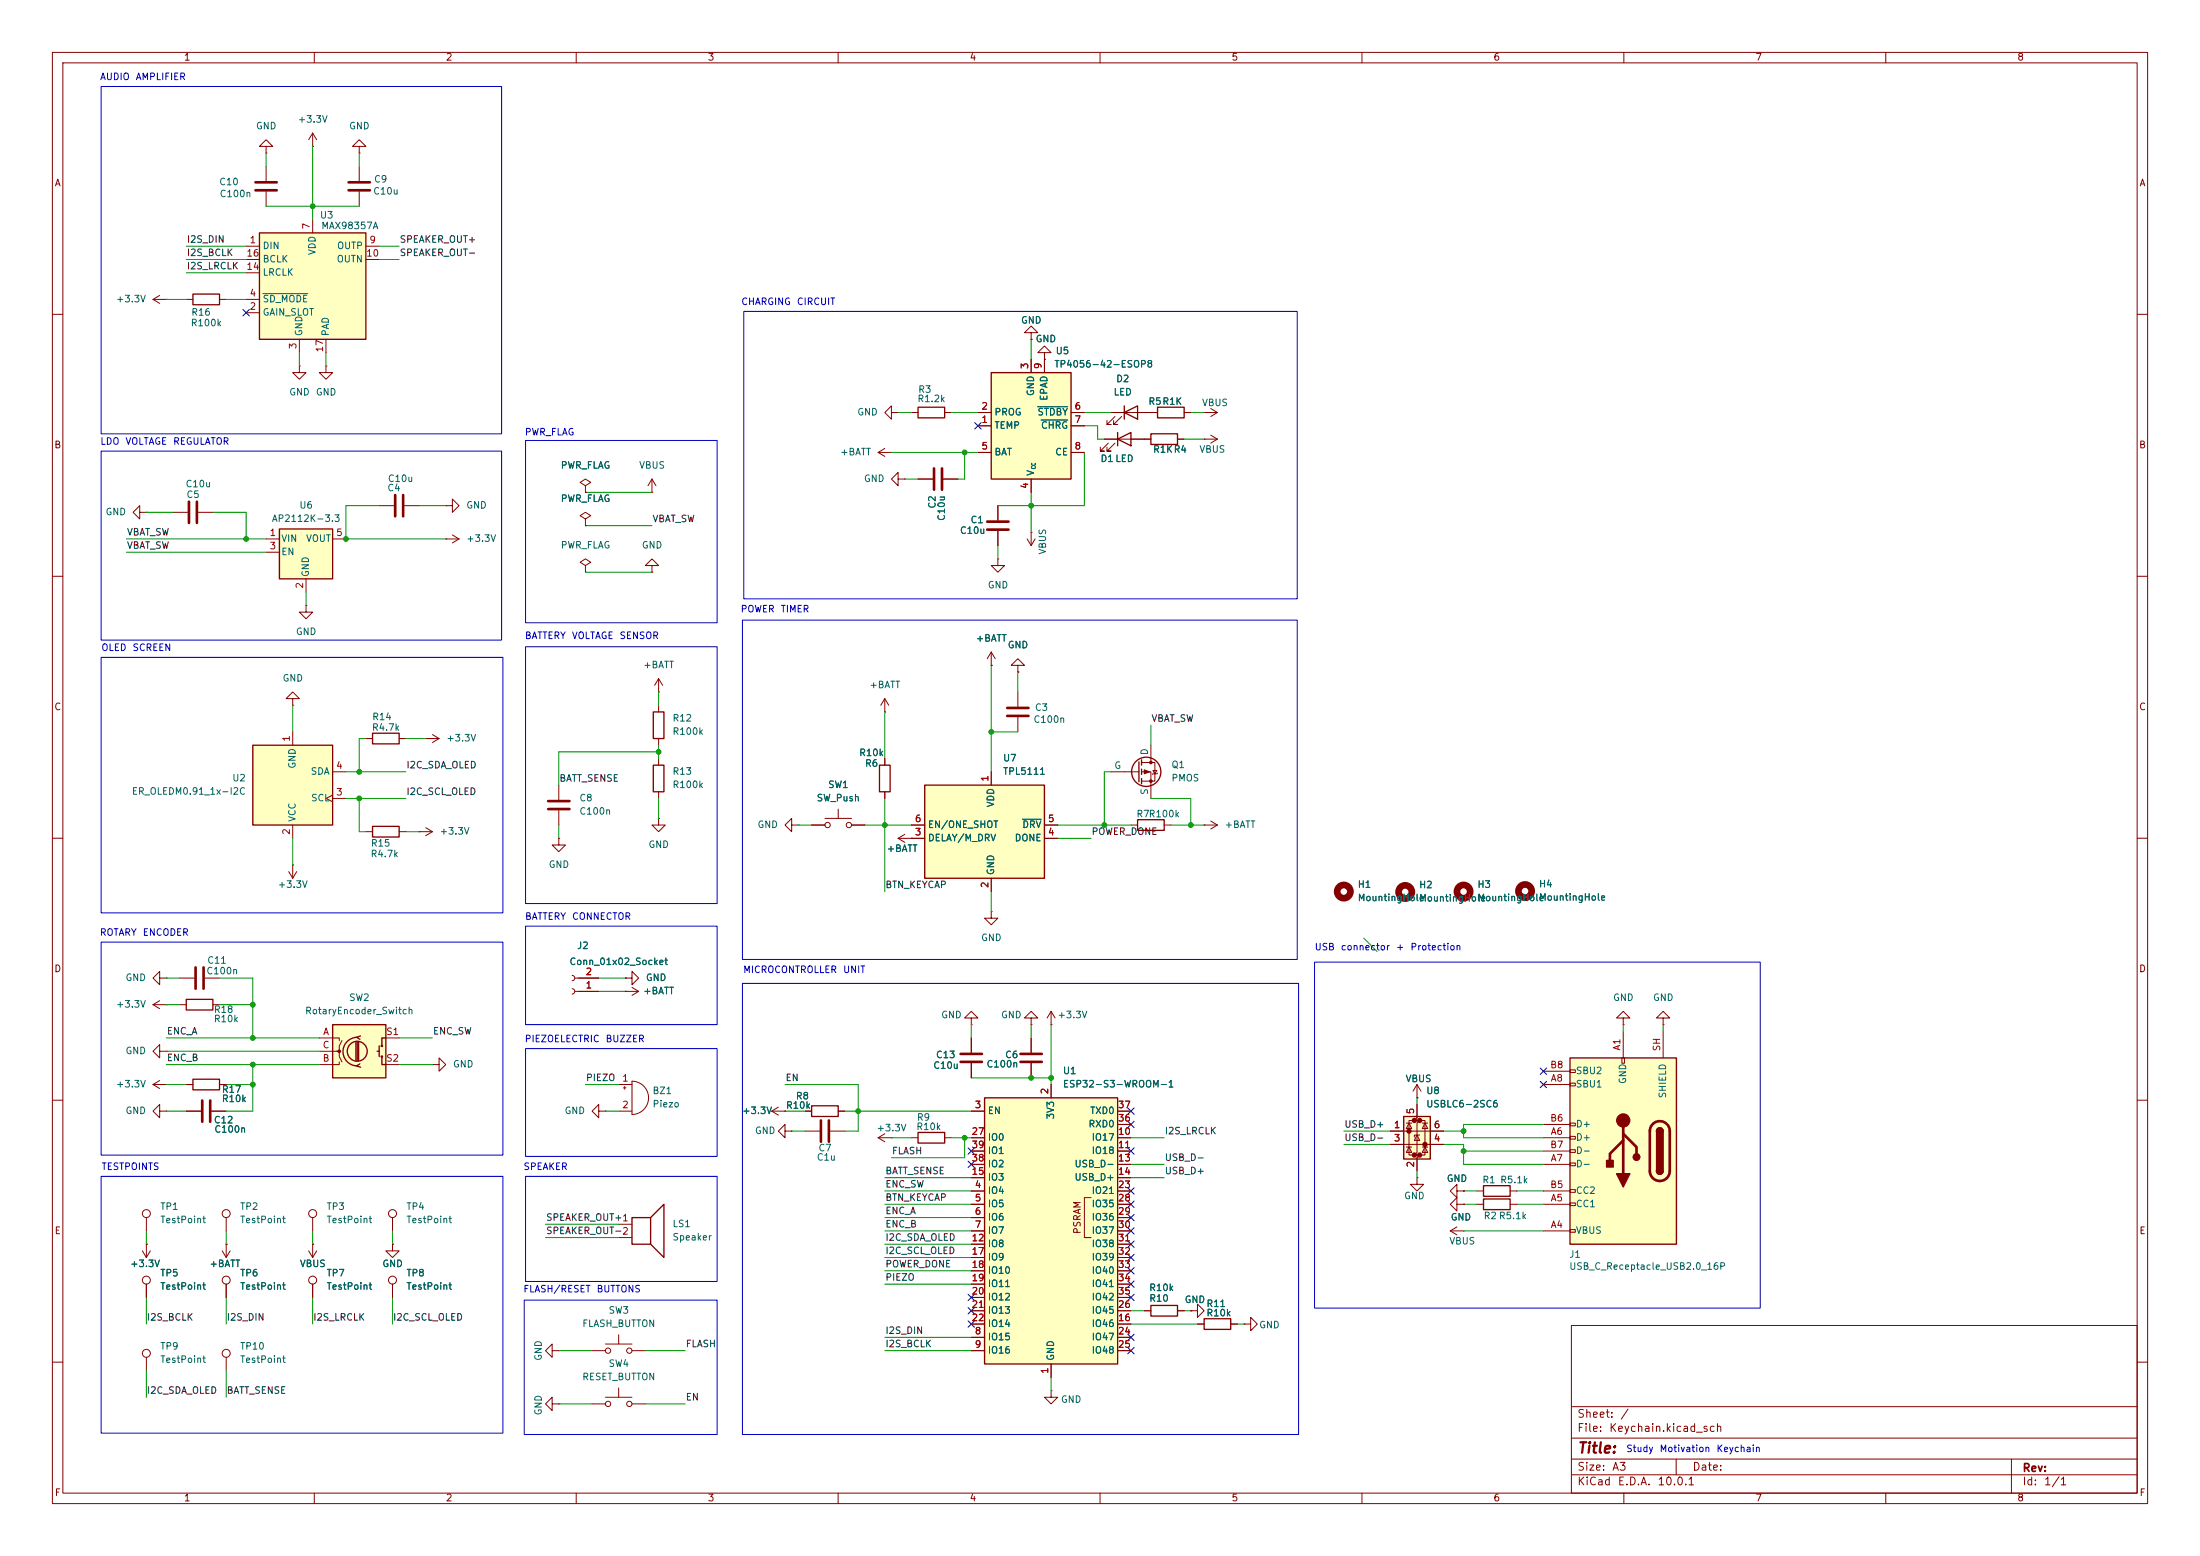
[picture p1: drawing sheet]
<svg xmlns="http://www.w3.org/2000/svg" width="420mm" height="297mm" viewBox="0 0 420 297" stroke-linecap="round" stroke-linejoin="round" font-family="sans-serif">
<g fill="none" stroke="#840000" stroke-width=".19">
<path d="M10 10h400v277h-400zM12 12h396v273h-396zM60 10v2M110 10v2M160 10v2M210 10v2M260 10v2M310 10v2M360 10v2M10 60h2M408 60h2M111.8 99.1l1-.7-1-.6-1.1 .6 1.1 .7v1.2"/>
<path d="M124.5 94h.1M124.5 91.4l-.8 1.3M124.5 91.4l.7 1.3M124.5 91.4v2.6M10 110h2M111.8 100.3h.1M408 110h2M10 160h2M106.7 149.9v2.8M106.7 154.7v2.8M154.9 157.5h2.6M157.5 156.2h5.1"/>
<path d="M160 154.4v1.8M162.6 157.5h2.5M408 160h2M106.7 160v1.3h1.2l-1.2 1.3-1.3-1.3h1.3M106.7 160h.1M10 210h2M408 210h2M300 253h108v32h-108zM10 260h2M300 278.5h108M300 274.5h108M300 268.5h108"/>
<path d="M320 278.5v3M384 278.5v6.5M408 260h2M60 285v2M110 285v2M160 285v2M210 285v2M260 285v2M300 281.5h108M310 285v2M360 285v2"/>
<circle cx="158" cy="157.5" r=".51"/>
<circle cx="162.1" cy="157.5" r=".51"/>
</g>
<path d="M104.6 152.9h4.1M104.6 154.4h4.1" fill="none" stroke="#840000" stroke-width=".51"/>
<g fill="none" stroke="#840000" stroke-width="1.3">
<circle cx="256.5" cy="170.2" r="1.27"/>
<circle cx="268.3" cy="170.3" r="1.27"/>
<circle cx="279.4" cy="170.2" r="1.27"/>
<circle cx="291.1" cy="170.1" r="1.27"/>
</g>
<path d="M299.7 201.9h20.3v35.6h-20.3z" fill="#ffffc2"/>
<g fill="none" stroke="#840000" stroke-width=".19">
<path d="M111.8 92.7l1-.6-1-.7-1.1 .7 1.1 .6v1.3M111.8 94h.1M85.1 102.9h.1M85.1 102.9h2.5M86.4 102.1l1.2 .8M87.6 102.9l-1.2 .7M309.9 194.3h1.2l-1.2-1.3-1.3 1.3h1.3v1.3M309.9 195.6h.1M309.9 196.9v5M317.5 194.3h1.3l-1.3-1.3-1.3 1.3h1.3v1.3M317.5 195.6h.1M317.5 196.9v5"/>
<path d="M294.6 217.2h5.1M294.6 207h5.1M294.6 214.6h5.1M294.6 219.7h5.1M294.6 204.5h5.1M299.7 219.5h1v.5h-1zM299.7 216.9h1v.5h-1zM299.7 214.4h1v.5h-1zM299.7 206.8h1v.5h-1zM299.7 204.2h1v.5h-1zM309.6 201.9h.5v1h-.5zM294.6 234.9h5.1"/>
<path d="M294.6 229.9h5.1M294.6 222.2h5.1M294.6 227.3h5.1M299.7 234.7h1v.5h-1zM299.7 229.6h1v.5h-1zM299.7 227.1h1v.5h-1zM299.7 222h1v.5h-1z"/>
</g>
<path d="M299.7 201.9h20.3v35.6h-20.3zM316.2 215.9a.64 .64 0 0 1 .7-.6 .64 .64 0 0 1 .6 .6M316.2 223.5a.64 .64 0 0 0 .7 .7 .64 .64 0 0 0 .6-.7" fill="none" stroke="#840000" stroke-width=".25"/>
<path d="M309.9 217.7l-2.6 2.5v1.3M309.9 216.4l2.5 2.5v1.3M309.9 213.9v10.1M315.5 214.6a1.91 1.91 0 0 1 2.1-.5 1.91 1.91 0 0 1 1.2 1.8v7.6a1.91 1.91 0 0 1-1.9 1.9 1.91 1.91 0 0 1-1.9-1.9v-7.7l.1-.7z" fill="none" stroke="#840000" stroke-width=".51"/>
<g fill="#840000" stroke="#840000" stroke-width=".25">
<path d="M316.2 215.9h1.3v7.6h-1.3z"/>
<path d="M316.2 223.5h1.3a.64 .64 0 0 1-.6 .7 .64 .64 0 0 1-.7-.7z"/>
<path d="M316.4 215.5a.64 .64 0 0 1 .7-.2 .64 .64 0 0 1 .4 .6h-1.3z"/>
<path d="M308.6 224h2.5l-1.2 2.6z"/>
<path d="M306.7 221.5h1.3v1.3h-1.3z"/>
<circle cx="312.4" cy="220.9" r=".63"/>
</g>
<circle cx="309.9" cy="213.9" r="1.27" fill="#840000" stroke="#840000" stroke-width=".19"/>
<path d="M189.2 71.1h15.3v20.3h-15.3z" fill="#ffffc2"/>
<path d="M189.2 71.1h15.3v20.3h-15.3zM213.4 83.8l2.5-1.2v2.5zM213.4 82.6v2.5M71.1 140h5.1v2h-5.1zM283.2 226.3h5.1v2h-5.1zM283.2 228.9h5.1v2h-5.1z" fill="none" stroke="#840000" stroke-width=".25"/>
<g fill="none" stroke="#840000" stroke-width=".19">
<path d="M50.8 27.9h1.3l-1.3-1.2-1.3 1.2h1.3v1.3M50.8 29.2h.1M68.6 27.9h1.2l-1.2-1.2-1.3 1.2h1.3v1.3M68.6 29.2h.1M68.6 31.8v2.7M68.6 36.6v2.8M186.7 78.7h2.5M196.8 63.5h1.3l-1.3-1.3-1.2 1.3h1.2v1.3M196.8 64.8h.1M196.8 68.6v2.5M199.4 67.3h1.3l-1.3-1.3-1.3 1.3h1.3v1.3M199.4 68.6h.1"/>
<path d="M199.4 68.6v2.5M204.5 78.7h2.5M85.1 96.5h1.3v-1.2l1.2 1.2-1.2 1.3v-1.3M85.1 96.5h.1M186.7 81.3h2.5M186.7 86.4h2.5M196.8 91.4v2.6M204.5 81.3h2.5M204.5 86.4h2.5M210.8 83.8h7.6M211.6 84.6l-1.5 1.5h.7h-.7v-.8M212.9 84.6l-1.6 1.5h.8h-.8v-.8"/>
<path d="M69.8 141h1.3M76.2 141h1.3M80 158.8h.1M80 158.8h2.5M81.3 141h.1M81.3 141h2.5M81.3 158l1.2 .8M82.5 140.2l1.3 .8M82.5 158.8l-1.2 .7M83.8 141l-1.3 .7M281.9 227.3h1.3M281.9 229.9h1.3"/>
<path d="M288.3 227.3h1.3M288.3 229.9h1.3"/>
</g>
<path d="M198.1 77.6h5.7M198.7 80.2h5.1" fill="none" stroke="#006464" stroke-width=".19"/>
<path d="M66.5 34.8h4.1M66.5 36.3h4.1" fill="none" stroke="#840000" stroke-width=".51"/>
<path d="M268 213.1h5v8.1h-5z" fill="#ffffc2"/>
<g fill="#840000" stroke="#840000" stroke-width=".51">
<circle cx="269" cy="215.9" r=".25"/>
<circle cx="270" cy="213.9" r=".25"/>
<circle cx="270" cy="220.5" r=".25"/>
<circle cx="271" cy="213.9" r=".25"/>
<circle cx="271" cy="220.5" r=".25"/>
<circle cx="272" cy="218.4" r=".25"/>
</g>
<g fill="none" stroke="#840000" stroke-width=".19">
<path d="M59.7 27.9h.1M59.7 25.4l-.8 1.3M59.7 25.4l.8 1.3M59.7 25.4v2.5M170.2 78.7v-1.2l-1.3 1.2 1.3 1.3v-1.3h1.2M171.4 78.7h.1M167.6 86.4l1.3 .7M167.6 86.4h2.6M168.9 85.6l-1.3 .8M170.2 86.4h.1M171.4 91.4v-1.2l-1.2 1.2 1.2 1.3v-1.3h1.3M172.7 91.4h.1"/>
<path d="M265.4 215.9h10.2M265.4 218.4h10.2M268.5 218.9h1M268.5 214.4h1M269 214.4l.5 1h-1zM269 218.9l.5 1.1h-1zM270 213.9h-1v6.6h1M270.5 210.8v2.6l-.5 .5h1l-.5 .5v5.6l-.5 .5h1l-.5 .5v2.5M270.5 216.7l.5 1h-1zM270.5 209.6h.1M270.5 207v2.6M270.5 207l-.8 1.3"/>
<path d="M270.5 207l.8 1.3M271 216.7h-1v.3M271 213.9h1v6.6h-1M271.5 218.9h1M271.5 214.4h1M272 214.4l.5 1h-1zM272 218.9l.5 1.1h-1zM270.5 224.8v1.3h1.3l-1.3 1.2-1.3-1.2h1.3M270.5 224.8h.1M276.9 234.9l1.2 .8M276.9 234.9h2.5M278.1 227.3v-1.2l-1.2 1.2 1.2 1.3v-1.3h1.3"/>
<path d="M278.1 229.9v-1.3l-1.2 1.3 1.2 1.2v-1.2h1.3M278.1 234.2l-1.2 .7M279.4 227.3h.1M279.4 229.9h.1M279.4 234.9h.1"/>
</g>
<path d="M268 213.1h5v8.1h-5z" fill="none" stroke="#840000" stroke-width=".25"/>
<path d="M49.5 44.5h20.3v20.3h-20.3z" fill="#ffffc2"/>
<g fill="none" stroke="#840000" stroke-width=".25">
<path d="M36.8 56.1h5.1v2.1h-5.1zM49.5 44.5h20.3v20.3h-20.3zM175.3 77.7h5v2.1h-5zM214.6 78.7l2.6-1.2v2.5zM214.6 77.5v2.5M221 77.7h5.1v2.1h-5.1zM219.7 82.8h5.1v2h-5.1zM124.7 135.9h2v5.1h-2zM154.9 211.1h5.1v2h-5.1zM175.3 216.2h5v2h-5zM120.6 232.4h3.6v5.1h-3.6zM124.2 232.4l2.5-2.5v10.1l-2.5-2.5"/>
<path d="M219.7 249.2h5.1v2h-5.1zM229.9 251.7h5v2h-5z"/>
</g>
<g fill="none" stroke="#840000" stroke-width=".19">
<path d="M50.8 31.8v2.7M50.8 36.6v2.8M29.2 57.2h2.5M29.2 57.2l1.3 .7M30.5 56.4l-1.3 .8M31.7 57.2h.1M35.6 57.2h1.2M41.9 57.2h1.3M47 47h2.5M47 59.7h2.5M47 57.2h2.5M47 49.5h2.5"/>
<path d="M47 52.1h2.5M59.7 41.9v2.6M69.8 47h2.6M69.8 49.5h2.6M57.1 64.8v2.5M62.2 64.8v2.5M174 78.7h1.3M180.3 78.7h1.3M212.1 78.7h8.9M212.9 79.5l-1.6 1.5h.8h-.8v-.7M214.1 79.5l-1.5 1.5h.8h-.8v-.7M226.1 78.7h1.2"/>
<path d="M229.9 78.7h.1M229.9 78.7h2.5M231.1 78l1.3 .7M232.4 78.7l-1.3 .8M218.4 83.8h1.3M224.8 83.8h1.3M229.9 83.8h.1M229.9 83.8h2.5M231.1 83.1l1.3 .7M232.4 83.8l-1.3 .8M125.7 134.6v1.3M125.7 141v1.2"/>
<path d="M109.2 188.7l.4 .2 .1 .3-.1 .4-.4 .1M109.2 186.2l.4 .1 .1 .4-.1 .3-.4 .2M109.7 189.2h4.6M109.7 186.7h4.6M119.4 189.2h.1M119.4 186.7h1.2v-1.3l1.3 1.3-1.3 1.3v-1.3M119.4 186.7h.1M119.4 189.2h2.5M120.6 188.5l1.3 .7M121.9 189.2l-1.3 .8M114.3 212.1v-1.3l-1.3 1.3 1.3 1.3v-1.3h1.3M115.6 212.1h.1"/>
<path d="M118.1 212.1h2.5M118.1 207h2.5M119 207.6h.5M119.3 207.4v.5M120.6 206.4a3.2 3.2 0 0 1 3.2 3.2 3.2 3.2 0 0 1-3.2 3.1zM147.3 212.1l1.3 .8M147.3 212.1h2.6M148.6 211.3l-1.3 .8M149.9 212.1h.1M149.9 215.9v-1.3l-1.3 1.3 1.3 1.3v-1.3h1.2M151.1 215.9h.1M153.7 212.1h1.2"/>
<path d="M153.7 215.9h2.8M158.5 215.9h2.8M160 212.1h1.3M167.6 217.2h2.6M167.6 217.2l1.3 .7M168.9 216.4l-1.3 .8M170.2 217.2h.1M174 217.2h1.3M180.3 217.2h1.3M27.2 238.8l.7 1.2M27.9 237.5h.1M27.9 232.4v2.5"/>
<path d="M27.9 237.5v2.5M28.7 238.8l-.8 1.2M42.4 238.8l.8 1.2M43.2 237.5h.1M43.2 232.4v2.5M43.2 237.5v2.5M43.9 238.8l-.7 1.2M58.9 238.8l.8 1.2M59.7 237.5h.1M59.7 232.4v2.5M59.7 237.5v2.5M60.5 238.8l-.8 1.2"/>
<path d="M74.9 237.5v1.3h1.3l-1.3 1.2-1.2-1.2h1.2M74.9 237.5h.1M74.9 232.4v2.5M118.1 233.7h2.5M118.1 236.2h2.5M27.9 245.1v2.5M27.9 259.1v2.5M43.2 245.1v2.5M43.2 259.1v2.5M59.7 245.1v2.5M74.9 245.1v2.5M105.4 257.8v-1.3l-1.3 1.3 1.3 1.3v-1.3h1.3"/>
<path d="M106.7 257.8h.1M113 257.8h2.6M115.6 256.5h5M118.1 254.8v1.7M120.6 257.8h2.6M218.4 250.2h1.3M224.8 250.2h1.3M227.3 250.2h1.3v-1.3l1.3 1.3-1.3 1.3v-1.3M227.3 250.2h.1M228.6 252.7h1.3M234.9 252.7h1.3M237.5 252.7h1.3v-1.2l1.2 1.2-1.2 1.3v-1.3"/>
<path d="M237.5 252.7h.1M105.4 268v-1.3l-1.3 1.3 1.3 1.2v-1.2h1.3M106.7 268h.1M113 268h2.6M115.6 266.7h5M118.1 264.9v1.8M120.6 268h2.6M200.7 265.4v1.3h1.2l-1.2 1.3-1.3-1.3h1.3M200.7 265.4h.1"/>
<circle cx="27.9" cy="231.6" r=".76"/>
<circle cx="43.2" cy="231.6" r=".76"/>
<circle cx="59.7" cy="231.6" r=".76"/>
<circle cx="74.9" cy="231.6" r=".76"/>
<circle cx="27.9" cy="244.3" r=".76"/>
<circle cx="27.9" cy="258.3" r=".76"/>
<circle cx="43.2" cy="244.3" r=".76"/>
<circle cx="43.2" cy="258.3" r=".76"/>
<circle cx="59.7" cy="244.3" r=".76"/>
<circle cx="74.9" cy="244.3" r=".76"/>
<circle cx="116.1" cy="257.8" r=".51"/>
<circle cx="120.1" cy="257.8" r=".51"/>
<circle cx="116.1" cy="268" r=".51"/>
<circle cx="120.1" cy="268" r=".51"/>
</g>
<path d="M50.2 56h8.6" fill="none" stroke="#006464" stroke-width=".19"/>
<path d="M48.8 34.8h4M48.8 36.3h4M156.7 213.9v4M158.2 213.9v4" fill="none" stroke="#840000" stroke-width=".51"/>
<path d="M188 209.6h25.4v50.7h-25.4z" fill="#ffffc2"/>
<path d="M188 209.6h25.4v50.7h-25.4z" fill="none" stroke="#840000" stroke-width=".25"/>
<g fill="none" stroke="#840000" stroke-width=".19">
<path d="M57.1 69.9v1.2h1.3l-1.3 1.3-1.2-1.3h1.2M57.1 69.9h.1M62.2 69.9v1.2h1.3l-1.3 1.3-1.2-1.3h1.2M62.2 69.9h.1M72.4 96.5h2.8M77.2 96.5h2.8M189.2 174v1.3h1.3l-1.3 1.2-1.2-1.2h1.2M189.2 174h.1M185.4 194.3h1.3l-1.3-1.3-1.3 1.3h1.3v1.3M185.4 195.6h.1M185.4 198.1v2.8M196.8 194.3h1.3l-1.3-1.3-1.2 1.3h1.2v1.3"/>
<path d="M196.8 195.6h.1M196.8 198.1v2.8M200.7 195.6h.1M200.7 193v2.6M200.7 193l-.8 1.3M200.7 193l.7 1.3M185.4 212.1h2.6M185.4 217.2h2.6M185.4 219.7h2.6M185.4 202.9v2.8M196.8 202.9v2.8M200.7 207v2.6"/>
<path d="M213.4 212.1h2.5M213.4 217.2h2.5M213.4 219.7h2.5M213.4 214.6h2.5M185.4 227.3h2.6M185.4 229.9h2.6M185.4 232.4h2.6M185.4 234.9h2.6M185.4 237.5h2.6M185.4 222.2h2.6M185.4 224.8h2.6M208.3 228.6h-1.3v7.6h1.3"/>
<path d="M213.4 227.3h2.5M213.4 229.9h2.5M213.4 232.4h2.5M213.4 234.9h2.5M213.4 237.5h2.5M213.4 222.2h2.5M213.4 224.8h2.5M185.4 255.3h2.6M185.4 257.8h2.6M185.4 252.7h2.6M185.4 240h2.6M185.4 242.6h2.6"/>
<path d="M185.4 245.1h2.6M185.4 247.6h2.6M185.4 250.2h2.6M213.4 255.3h2.5M213.4 257.8h2.5M213.4 252.7h2.5M213.4 240h2.5M213.4 242.6h2.5M213.4 245.1h2.5M213.4 247.6h2.5M213.4 250.2h2.5M200.7 260.3v2.6"/>
</g>
<path d="M75.4 94.5v4.1M77 94.5v4.1M183.4 202.7h4.1M183.4 201.2h4.1M194.8 202.7h4.1M194.8 201.2h4.1" fill="none" stroke="#840000" stroke-width=".51"/>
<path d="M176.5 149.9h22.9v17.7h-22.9z" fill="#ffffc2"/>
<path d="M176.5 149.9h22.9v17.7h-22.9z" fill="none" stroke="#840000" stroke-width=".25"/>
<path d="M174 157.5h2.5M189.2 147.3v2.6M199.4 157.5h2.5M229.9 157.5h.1M229.9 157.5h2.5M231.1 156.7l1.3 .8M232.4 157.5l-1.3 .7M174 160h2.5M189.2 167.6v2.6M199.4 160h2.5" fill="none" stroke="#840000" stroke-width=".19"/>
<path d="M195.2 156.4h3.6" fill="none" stroke="#006464" stroke-width=".19"/>
<path d="M53.3 101h10.2v9.5h-10.2z" fill="#ffffc2"/>
<g fill="none" stroke="#840000" stroke-width=".25">
<path d="M53.3 101h10.2v9.5h-10.2zM167.9 146.1h2v5h-2zM217.2 156.5h5v2h-5zM217.4 145.4v3.8M217.9 145v1.1M217.9 146.8v1M217.9 148.6v1"/>
<circle cx="218.8" cy="147.3" r="2.79"/>
</g>
<g fill="none" stroke="#840000" stroke-width=".19">
<path d="M26.7 97.8v-1.3l-1.3 1.3 1.3 1.3v-1.3h1.2M27.9 97.8h.1M33 97.8h2.8M37.8 97.8h2.8M50.8 102.9h2.5M50.8 105.4h2.5M58.4 115.6v1.2h1.3l-1.3 1.3-1.3-1.3h1.3M58.4 115.6h.1M58.4 110.5v2.5M63.5 102.9h2.5M168.9 135.9h.1M168.9 133.4l-.8 1.2"/>
<path d="M168.9 133.4l.8 1.2M168.9 133.4v2.5M189.2 127h.1M189.2 124.5l-.7 1.2M189.2 124.5l.8 1.2M189.2 124.5v2.5M194.3 127h1.3l-1.3-1.3-1.3 1.3h1.3v1.3M194.3 128.3h.1M194.3 132.1v2.8M194.3 136.9v2.8M151.1 157.5v-1.3l-1.2 1.3 1.2 1.3v-1.3h1.3M152.4 157.5h.1"/>
<path d="M168.9 144.8v1.3M168.9 151.1v1.3M172.7 159.3l-1.3 .7M212.1 147.3h5.3M215.9 157.5h1.3M217.9 145.5h2.6v3.6h-2.6M217.9 147.3h1.8v5.1M219.7 142.2v3.3M220.1 147.1h.8l-.4 .6zM221 147.6l-1 .2M222.2 157.5h1.3M171.4 160l1.3 .8"/>
<path d="M171.4 160h2.6M174 160h.1"/>
</g>
<g fill="#840000" stroke="#840000" stroke-width=".19">
<path d="M218.4 146.9l1.1 .4-1.1 .4z"/>
<circle cx="219.7" cy="145.5" r=".25"/>
<circle cx="219.7" cy="149.1" r=".25"/>
</g>
<path d="M36.1 95.8v4M37.6 95.8v4M192.3 136.7h4M192.3 135.1h4" fill="none" stroke="#840000" stroke-width=".51"/>
<path d="M48.3 142.2h15.2v15.3h-15.2z" fill="#ffffc2"/>
<path d="M48.3 142.2h15.2v15.3h-15.2z" fill="none" stroke="#840000" stroke-width=".25"/>
<g fill="none" stroke="#840000" stroke-width=".19">
<path d="M175.3 91.4h2.8M180.1 91.4h2.8M190.5 96.5v2.8M190.5 106.7v1.3h1.3l-1.3 1.2-1.3-1.2h1.3M190.5 106.7h.1M190.5 101.3v2.8M196.1 102.9l.7 1.2M196.8 101.6h.1M196.8 101.6v2.5M197.6 102.9l-.8 1.2M55.9 133.4h1.2l-1.2-1.3-1.3 1.3h1.3v1.2M55.9 134.6h.1"/>
<path d="M55.9 139.7v2.5M55.9 157.5v2.5M63.5 151.8l-1.3 .6 1.3 .6M63.5 152.4h2.5M63.5 147.3h2.5M55.1 166.4l.8 1.2M55.9 165.1h.1M55.9 165.1v2.5M56.6 166.4l-.7 1.2"/>
</g>
<path d="M178.3 89.4v4.1M179.8 89.4v4.1M188.5 99.6h4M188.5 101.1h4" fill="none" stroke="#840000" stroke-width=".51"/>
<path d="M63.5 195.6h10.2v10.1h-10.2z" fill="#ffffc2"/>
<g fill="none" stroke="#840000" stroke-width=".25">
<path d="M71.1 157.7h5.1v2.1h-5.1zM124.7 146.1h2v5h-2zM35.6 190.8h5v2h-5zM63.5 195.6h10.2v10.1h-10.2zM67.9 198.9v3.5M68.2 198a2.73 2.73 0 0 0-2.7 2.7 2.73 2.73 0 0 0 2.7 2.8M68.2 198.9v3.5M68.5 198.9v3.5M68.8 197.7l-.7 .3 .6 .4M72.4 199.6v2.1M73.7 198.1h-.8v1.5M36.8 206h5.1v2h-5.1z"/>
<path d="M68.7 203.1l-.6 .4 .7 .2M72 200.7h.4M72.9 201.7v1.5h.8"/>
<circle cx="72.9" cy="199.6" r=".13"/>
<circle cx="68.2" cy="200.7" r="1.9"/>
<circle cx="72.9" cy="201.7" r=".13"/>
</g>
<g fill="none" stroke="#840000" stroke-width=".19">
<path d="M186.7 78.7h2.5M196.8 64.8h.1M196.8 68.6v2.5M199.4 68.6h.1M199.4 68.6v2.5M204.5 78.7h2.5M212.1 78.7h2.5M217.2 78.7h3.8M226.1 78.7h1.2M111.8 94h.1M175.3 91.4h2.8M180.1 91.4h2.8"/>
<path d="M186.7 81.3h2.5M186.7 86.4h2.5M190.5 96.5v2.8M196.8 91.4v2.6M204.5 81.3h2.5M204.5 86.4h2.5M210.8 83.8h2.6M215.9 83.8h3.8M224.8 83.8h1.3M111.8 108l1-.7-1-.6-1.1 .6 1.1 .7v1.2M111.8 109.2h.1M111.8 100.3h.1"/>
<path d="M124.5 108h1.2l-1.2-1.3-1.3 1.3h1.3v1.2M124.5 109.2h.1M190.5 101.3v2.8M125.7 132.1h.1M125.7 129.5v2.6M125.7 129.5l-.7 1.3M125.7 129.5l.8 1.3M189.2 127h.1M194.3 128.3h.1M69.8 158.8h1.3M76.2 158.8h1.3M125.7 156.2v1.3h1.3l-1.3 1.3-1.2-1.3h1.2"/>
<path d="M125.7 156.2h.1M125.7 144.8v1.3M125.7 151.1v1.3M154.9 157.5h2.6M162.6 157.5h2.5M168.9 144.8v1.3M168.9 151.1v1.3M174 157.5h2.5M189.2 147.3v2.6M199.4 157.5h2.5M174 160h.1M174 160h2.5"/>
<path d="M189.2 167.6v2.6M199.4 160h2.5M29.2 191.8h2.5M29.2 191.8l1.3 .7M30.5 186.7v-1.3l-1.3 1.3 1.3 1.3v-1.3h1.2M30.5 191l-1.3 .8M31.7 186.7h.1M31.7 191.8h.1M34.3 191.8h1.3M34.3 186.7h2.8M39.1 186.7h2.8M40.6 191.8h1.3"/>
<path d="M61 198.1h3.8v.5M65.3 198.6l-.5 1v1.1h-.5M73.7 198.1h2.5M110.5 186.7h3.8M110.5 189.2h3.8M119.4 189.2h.1M119.4 186.7h.1M185.4 198.1v2.8M196.8 198.1v2.8M29.2 207h2.5M29.2 207l1.3 .8M30.5 212.1v-1.3l-1.3 1.3 1.3 1.3v-1.3h1.2"/>
<path d="M30.5 200.7v-1.3l-1.3 1.3 1.3 1.2v-1.2h1.2M30.5 206.2l-1.3 .8M31.7 212.1h.1M31.7 200.7h.1M31.7 207h.1M35.6 207h1.2M35.6 212.1h2.8M40.4 212.1h2.8M41.9 207h1.3M61 200.7h3.8v1l.5 1M64.8 202.7v.5h-3.8M73.7 203.2h2.5"/>
<path d="M82.5 203.2h1.3v-1.3l1.3 1.3-1.3 1.3v-1.3M82.5 203.2h.1M149.9 212.1h.1M153.7 212.1h1.2M160 212.1h1.3M185.4 212.1h2.6M185.4 217.2h2.6M185.4 219.7h2.6M185.4 202.9v2.8M196.8 202.9v2.8M200.7 207v2.6M213.4 212.1h2.5"/>
<path d="M213.4 217.2h2.5M213.4 219.7h2.5M213.4 214.6h2.5M265.4 215.9h2.6M265.4 218.4h2.6M270.5 209.6h.1M270.5 210.8v2.6M273 215.9h2.6M273 218.4h2.6M27.9 237.5h.1M43.2 237.5h.1M59.7 237.5h.1"/>
<path d="M74.9 237.5h.1M185.4 227.3h2.6M185.4 229.9h2.6M185.4 232.4h2.6M185.4 234.9h2.6M185.4 237.5h2.6M185.4 222.2h2.6M185.4 224.8h2.6M213.4 227.3h2.5M213.4 229.9h2.5M213.4 232.4h2.5M213.4 234.9h2.5"/>
<path d="M213.4 237.5h2.5M213.4 222.2h2.5M213.4 224.8h2.5M270.5 221v2.5M279.4 227.3h.1M279.4 229.9h.1M27.9 245.1v2.5M43.2 245.1v2.5M59.7 245.1v2.5M74.9 245.1v2.5M185.4 250.2h2.6M185.4 252.7h2.6"/>
<path d="M185.4 255.3h2.6M185.4 257.8h2.6M185.4 240h2.6M185.4 242.6h2.6M185.4 245.1h2.6M185.4 247.6h2.6M213.4 250.2h2.5M213.4 252.7h2.5M213.4 255.3h2.5M213.4 257.8h2.5M213.4 240h2.5M213.4 242.6h2.5"/>
<path d="M213.4 245.1h2.5M213.4 247.6h2.5M218.4 250.2h1.3M224.8 250.2h1.3M227.3 250.2h.1M228.6 252.7h1.3M234.9 252.7h1.3M200.7 260.3v2.6"/>
</g>
<circle cx="64.8" cy="200.7" r=".25" fill="#840000" stroke="#840000" stroke-width=".19"/>
<path d="M37.3 184.7v4M38.9 184.7v4M38.6 210.1v4M40.1 210.1v4" fill="none" stroke="#840000" stroke-width=".51"/>
<g fill="none" stroke="#009600" stroke-width=".19">
<path d="M50.8 29.2v2.6M50.8 39.4h17.8M59.7 27.9v14M68.6 29.2v2.6M31.7 57.2h3.9M35.6 47h11.4M35.6 49.5h11.4M35.6 52.1h11.4M43.2 57.2h3.8M72.4 47h3.8M72.4 49.5h3.8M57.1 67.3v2.6"/>
<path d="M62.2 67.3v2.6M171.4 78.7h2.6M181.6 78.7h5.1M196.8 64.8v3.8M207 78.7h5.1M227.3 78.7h2.6M27.9 97.8h5.1M40.6 97.8h6.4v5.1M72.4 96.5h-6.4v6.4h19.1M80 96.5h5.1M111.8 94h12.7M170.2 86.4h16.5"/>
<path d="M172.7 91.4h2.6M184.1 86.4v5h-1.2M196.8 94v7.6M207 81.3h2.5v2.5h1.3M207 86.4v10.1h-16.5M226.1 83.8h3.8M24.1 102.9h26.7M24.1 105.4h26.7M58.4 113v2.6M111.8 109.2h12.7M111.8 100.3h12.7M190.5 104.1v2.6"/>
<path d="M55.9 134.6v5.1M125.7 132.1v2.5M168.9 135.9v8.9M189.2 127v20.3M189.2 139.7h5.1M194.3 128.3v3.8M219.7 138.4v3.8M66 147.3h11.5M66 152.4h11.5M68.6 152.4v6.4h1.2M69.8 141h-1.2v6.3M77.5 141h3.8"/>
<path d="M77.5 158.8h2.5M106.7 157.5v2.5M125.7 143.5h-19v6.4M125.7 142.2v2.6M125.7 152.4v3.8M152.4 157.5h2.5M165.1 157.5h8.9M168.9 152.4v17.8M201.9 157.5h14M212.1 147.3h-1.3v10.2M219.7 152.4h7.6v5.1M223.5 157.5h6.4"/>
<path d="M55.9 160v5.1M189.2 170.2v3.8M201.9 160h6.4M260.3 179.1l2.6 2.5M31.7 198.1h29.3M31.7 191.8h2.6M31.7 186.7h2.6M41.9 191.8h6.4M41.9 186.7h6.4v11.4M76.2 198.1h6.3M114.3 186.7h5.1M114.3 189.2h5.1"/>
<path d="M185.4 195.6v2.5M196.8 195.6v2.5M200.7 195.6v11.4M309.9 195.6v1.3M317.5 195.6v1.3M31.7 207h3.9M31.7 212.1h3.9M31.7 203.2h29.3M31.7 200.7h29.3M43.2 207h5.1M48.3 203.2v8.9h-5.1M76.2 203.2h6.3"/>
<path d="M111.8 207h6.3M115.6 212.1h2.5M149.9 207h13.9v8.9h-2.5M149.9 212.1h3.8M151.1 215.9h2.6M161.3 212.1h24.1M170.2 217.2h3.8M181.6 217.2h3.8M184.1 217.2v3.8h-13.9M185.4 205.7h15.3M215.9 217.2h6.3M256.5 218.4h8.9"/>
<path d="M256.5 215.9h8.9M270.5 209.6v1.2M275.6 218.4h3.8v3.8h15.2M275.6 215.9h3.8M279.4 219.7h15.2M294.6 214.6h-15.2v2.6h15.2M27.9 234.9v2.6M43.2 234.9v2.6M59.7 234.9v2.6M74.9 234.9v2.6M104.1 233.7h14M104.1 236.2h14"/>
<path d="M168.9 227.3h16.5M168.9 229.9h16.5M168.9 234.9h16.5M168.9 232.4h16.5M168.9 237.5h16.5M168.9 224.8h16.5M215.9 222.2h6.3M215.9 224.8h6.3M270.5 223.5v1.3M279.4 227.3h2.5M279.4 229.9h2.5M279.4 234.9h15.2"/>
<path d="M289.6 227.3h5M289.6 229.9h5M27.9 247.6v5.1M43.2 247.6v5.1M59.7 247.6v5.1M74.9 247.6v5.1M106.7 257.8h6.3M123.2 257.8h7.6M168.9 257.8h16.5M168.9 240h16.5M168.9 242.6h16.5M168.9 245.1h16.5"/>
<path d="M168.9 255.3h16.5M215.9 252.7h12.7M215.9 250.2h2.5M226.1 250.2h1.2M236.2 252.7h1.3M27.9 261.6v5.1M43.2 261.6v5.1M106.7 268h6.3M123.2 268h7.6M200.7 262.9v2.5"/>
</g>
<g fill="none" stroke="#000084" stroke-width=".19">
<path d="M46.4 59.1l1.2 1.2M47.6 59.1l-1.2 1.2M186.1 80.7l1.2 1.2M187.3 80.7l-1.2 1.2M184.8 219.1l1.2 1.2M186 219.1l-1.2 1.2M215.3 211.5l1.2 1.2M215.3 214l1.2 1.2M215.3 219.1l1.2 1.2M216.5 211.5l-1.2 1.2M216.5 214l-1.2 1.2M216.5 219.1l-1.2 1.2"/>
<path d="M294 203.9l1.2 1.2M294 206.4l1.2 1.2M295.2 203.9l-1.2 1.2M295.2 206.4l-1.2 1.2M184.8 221.6l1.2 1.3M186 221.6l-1.2 1.3M215.3 231.8l1.2 1.2M215.3 229.3l1.2 1.2M215.3 236.9l1.2 1.2M215.3 226.7l1.2 1.2M215.3 234.3l1.2 1.3M215.3 239.4l1.2 1.2"/>
<path d="M216.5 231.8l-1.2 1.2M216.5 229.3l-1.2 1.2M216.5 236.9l-1.2 1.2M216.5 226.7l-1.2 1.2M216.5 234.3l-1.2 1.3M216.5 239.4l-1.2 1.2M184.8 252.1l1.2 1.2M184.8 247l1.2 1.3M184.8 249.6l1.2 1.2M186 252.1l-1.2 1.2M186 247l-1.2 1.3M186 249.6l-1.2 1.2"/>
<path d="M215.3 242l1.2 1.2M215.3 254.7l1.2 1.2M215.3 247l1.2 1.3M215.3 257.2l1.2 1.2M215.3 244.5l1.2 1.2M216.5 242l-1.2 1.2M216.5 254.7l-1.2 1.2M216.5 247l-1.2 1.3M216.5 257.2l-1.2 1.2M216.5 244.5l-1.2 1.2"/>
</g>
<g fill="none" stroke="#0000c2" stroke-width=".19">
<path d="M19.3 16.5h76.5v66.3h-76.5zM142 59.4h105.6v54.9h-105.6zM19.3 86.1h76.5v36.1h-76.5zM100.3 84.1h36.6v34.8h-36.6zM141.7 118.4h105.9v64.7h-105.9zM19.3 125.5h76.7v48.7h-76.7zM100.3 123.4h36.6v49.1h-36.6zM19.3 179.8h76.7v40.7h-76.7zM100.3 176.8h36.6v18.8h-36.6zM141.7 187.7h106.2v86.1h-106.2zM251 183.6h85v66.1h-85zM100.3 200.2h36.6v20.5h-36.6z"/>
<path d="M19.3 224.5h76.7v49.1h-76.7zM100.3 224.5h36.6v20.1h-36.6zM100.1 248.2h36.8v25.6h-36.8z"/>
</g>
<path d="M198.1 77.6h5.7M198.7 80.2h5.1M195.2 156.4h3.6" fill="none" stroke="#006464" stroke-width=".19"/>
<g fill="#009600" stroke="#009600" stroke-width=".19">
<circle cx="279.4" cy="215.9" r=".46"/>
<circle cx="279.4" cy="219.7" r=".46"/>
<circle cx="163.8" cy="212.1" r=".46"/>
<circle cx="189.2" cy="139.7" r=".46"/>
<circle cx="168.9" cy="157.5" r=".46"/>
<circle cx="210.8" cy="157.5" r=".46"/>
<circle cx="196.8" cy="96.5" r=".46"/>
<circle cx="184.1" cy="217.2" r=".46"/>
<circle cx="196.8" cy="205.7" r=".46"/>
<circle cx="200.7" cy="205.7" r=".46"/>
<circle cx="227.3" cy="157.5" r=".46"/>
<circle cx="184.1" cy="86.4" r=".46"/>
<circle cx="48.3" cy="207" r=".46"/>
<circle cx="48.3" cy="203.2" r=".46"/>
<circle cx="48.3" cy="198.1" r=".46"/>
<circle cx="48.3" cy="191.8" r=".46"/>
<circle cx="68.6" cy="152.4" r=".46"/>
<circle cx="125.7" cy="143.5" r=".46"/>
<circle cx="59.7" cy="39.4" r=".46"/>
<circle cx="66" cy="102.9" r=".46"/>
<circle cx="47" cy="102.9" r=".46"/>
<circle cx="68.6" cy="147.3" r=".46"/>
</g>
<text font-size="2" fill="#840000" x="301" y="277.9">Title:</text>
<g font-size="1.5" fill="#840000">
<text x="301" y="273.7">File:</text>
<text x="301" y="271">Sheet:</text>
<text x="307.1" y="273.7">Keychain.kicad_sch</text>
<text x="309.2" y="271">/</text>
<text x="301" y="281.1">Size:</text>
<text x="307.6" y="281.1">A3</text>
<text x="323" y="281.1">Date:</text>
<text x="386" y="281.3">Rev:</text>
<text x="301" y="283.9">KiCad</text>
<text x="308.7" y="283.9">E.D.A.</text>
<text x="316.3" y="283.9">10.0.1</text>
<text x="386" y="283.9">Id:</text>
<text x="390.1" y="283.9">1/1</text>
</g>
<g font-size="1.3" fill="#840000">
<text x="35" y="11.9">1</text>
<text x="85" y="11.9">2</text>
<text x="135" y="11.9">3</text>
<text x="185" y="11.9">4</text>
<text x="235" y="11.9">5</text>
<text x="285" y="11.9">6</text>
<text x="335" y="11.9">7</text>
<text x="385" y="11.9">8</text>
<text x="10.3" y="35.9">A</text>
<text x="408.3" y="35.9">A</text>
<text x="10.3" y="85.9">B</text>
<text x="408.2" y="85.9">B</text>
<text x="10.3" y="135.9">C</text>
<text x="408.2" y="135.9">C</text>
<text x="10.3" y="185.9">D</text>
<text x="408.2" y="185.9">D</text>
<text x="10.3" y="235.9">E</text>
<text x="206.6" y="235.7" transform="rotate(-90 206.6 235.7)">PSRAM</text>
<text x="408.3" y="235.9">E</text>
<text x="10.3" y="285.9">F</text>
<text x="35" y="286.9">1</text>
<text x="85" y="286.9">2</text>
<text x="135" y="286.9">3</text>
<text x="185" y="286.9">4</text>
<text x="235" y="286.9">5</text>
<text x="285" y="286.9">6</text>
<text x="335" y="286.9">7</text>
<text x="385" y="286.9">8</text>
<text x="408.3" y="285.9">F</text>
</g>
<g font-size="1.3" fill="#0000c2">
<text x="19" y="15.6">AUDIO</text>
<text x="25.8" y="15.6">AMPLIFIER</text>
<text x="141.4" y="58.5">CHARGING</text>
<text x="152" y="58.5">CIRCUIT</text>
<text x="100.1" y="83.4">PWR_FLAG</text>
<text x="19" y="85.2">LDO</text>
<text x="23.8" y="85.2">VOLTAGE</text>
<text x="32.9" y="85.2">REGULATOR</text>
<text x="141.3" y="117.2">POWER</text>
<text x="148.9" y="117.2">TIMER</text>
<text x="19.2" y="124.6">OLED</text>
<text x="25.2" y="124.6">SCREEN</text>
<text x="100.1" y="122.3">BATTERY</text>
<text x="109.1" y="122.3">VOLTAGE</text>
<text x="118.2" y="122.3">SENSOR</text>
<text x="19" y="178.9">ROTARY</text>
<text x="27.1" y="178.9">ENCODER</text>
<text x="100.1" y="175.9">BATTERY</text>
<text x="109.1" y="175.9">CONNECTOR</text>
<text x="250.9" y="181.7">USB</text>
<text x="255.8" y="181.7">connector</text>
<text x="266.4" y="181.7">+</text>
<text x="269.1" y="181.7">Protection</text>
<text x="141.8" y="186">MICROCONTROLLER</text>
<text x="160.8" y="186">UNIT</text>
<text x="100.1" y="199.2">PIEZOELECTRIC</text>
<text x="115.5" y="199.2">BUZZER</text>
<text x="19.3" y="223.6">TESTPOINTS</text>
<text x="99.8" y="223.6">SPEAKER</text>
<text x="99.8" y="247">FLASH/RESET</text>
<text x="113.8" y="247">BUTTONS</text>
<text x="310.3" y="277.5">Study</text>
<text x="316.7" y="277.5">Motivation</text>
<text x="327.6" y="277.5">Keychain</text>
</g>
<g font-size="1.3" fill="#006464">
<text x="56.7" y="23.7">+3.3V</text>
<text x="48.8" y="25">GND</text>
<text x="66.5" y="25">GND</text>
<text x="41.7" y="35.7">C10</text>
<text x="71.3" y="35.2">C9</text>
<text x="41.8" y="37.9">C100n</text>
<text x="71.1" y="37.4">C10u</text>
<text x="50" y="47.9">DIN</text>
<text x="61" y="42">U3</text>
<text x="61.2" y="44">MAX98357A</text>
<text x="64.2" y="47.9">OUTP</text>
<text x="50" y="52.9">LRCLK</text>
<text x="50" y="50.4">BCLK</text>
<text x="60.6" y="48.8" transform="rotate(-90 60.6 48.8)">VDD</text>
<text x="64.2" y="50.4">OUTN</text>
<text x="22" y="58">+3.3V</text>
<text x="50" y="58">SD_MODE</text>
<text x="36.3" y="62.6">R100k</text>
<text x="36.4" y="60.6">R16</text>
<text x="50" y="60.6">GAIN_SLOT</text>
<text x="58" y="64.3" transform="rotate(-90 58 64.3)">GND</text>
<text x="63.1" y="64.3" transform="rotate(-90 63.1 64.3)">PAD</text>
<text x="194.8" y="62.1">GND</text>
<text x="197.6" y="65.6">GND</text>
<text x="201.2" y="70.5">TP4056-42-ESOP8</text>
<text x="201.4" y="67.9">U5</text>
<text x="55.1" y="75.8">GND</text>
<text x="60.2" y="75.8">GND</text>
<text x="175" y="77.1">R1.2k</text>
<text x="175.2" y="75.3">R3</text>
<text x="197.7" y="75.7" transform="rotate(-90 197.7 75.7)">GND</text>
<text x="200.3" y="76.6" transform="rotate(-90 200.3 76.6)">EPAD</text>
<text x="212.5" y="75.8">LED</text>
<text x="213" y="73.3">D2</text>
<text x="219.1" y="77.6">R5R1K</text>
<text x="229.4" y="77.8">VBUS</text>
<text x="163.6" y="79.6">GND</text>
<text x="189.7" y="82.1">TEMP</text>
<text x="189.7" y="79.6">PROG</text>
<text x="198" y="79.6">STDBY</text>
<text x="198.6" y="82.1">CHRG</text>
<text x="106.9" y="89.8">PWR_FLAG</text>
<text x="121.9" y="89.8">VBUS</text>
<text x="160.3" y="87.2">+BATT</text>
<text x="189.7" y="87.2">BAT</text>
<text x="201.3" y="87.2">CE</text>
<text x="210" y="88.5">D1LED</text>
<text x="220" y="86.7">R1KR4</text>
<text x="228.9" y="86.7">VBUS</text>
<text x="35.3" y="93.3">C10u</text>
<text x="35.5" y="95.4">C5</text>
<text x="73.8" y="94.1">C4</text>
<text x="73.9" y="92.3">C10u</text>
<text x="164.8" y="92.3">GND</text>
<text x="197.7" y="90.9" transform="rotate(-90 197.7 90.9)">V</text>
<text x="20" y="98.7">GND</text>
<text x="51.8" y="99.9">AP2112K-3.3</text>
<text x="57" y="97.4">U6</text>
<text x="88.9" y="97.4">GND</text>
<text x="106.9" y="96.1">PWR_FLAG</text>
<text x="178.9" y="97.2" transform="rotate(-90 178.9 97.2)">C2</text>
<text x="180.7" y="99.5" transform="rotate(-90 180.7 99.5)">C10u</text>
<text x="185.2" y="100.2">C1</text>
<text x="53.6" y="103.7">VIN</text>
<text x="53.6" y="106.3">EN</text>
<text x="58.3" y="103.7">VOUT</text>
<text x="88.9" y="103.7">+3.3V</text>
<text x="106.9" y="105">PWR_FLAG</text>
<text x="122.4" y="105">GND</text>
<text x="183.1" y="102.2">C10u</text>
<text x="200" y="105.9" transform="rotate(-90 200 105.9)">VBUS</text>
<text x="59.3" y="110.2" transform="rotate(-90 59.3 110.2)">GND</text>
<text x="188.5" y="112.6">GND</text>
<text x="56.4" y="121.5">GND</text>
<text x="186.2" y="122.8">+BATT</text>
<text x="192.3" y="124.1">GND</text>
<text x="53.8" y="130.4">GND</text>
<text x="122.7" y="127.9">+BATT</text>
<text x="165.9" y="131.7">+BATT</text>
<text x="71" y="137.8">R14</text>
<text x="197.5" y="136">C3</text>
<text x="70.9" y="139.8">R4.7k</text>
<text x="85.1" y="141.8">+3.3V</text>
<text x="128.3" y="138">R12</text>
<text x="128.3" y="140.6">R100k</text>
<text x="197.2" y="138.3">C100n</text>
<text x="44.2" y="149.5">U2</text>
<text x="56.7" y="146.8" transform="rotate(-90 56.7 146.8)">GND</text>
<text x="59.2" y="148.2">SDA</text>
<text x="128.3" y="148.2">R13</text>
<text x="163.9" y="144.6">R10k</text>
<text x="165" y="146.7">R6</text>
<text x="191.4" y="148.2">TPL5111</text>
<text x="191.4" y="145.6">U7</text>
<text x="212.6" y="147.1">G</text>
<text x="219.5" y="144.2" transform="rotate(-90 219.5 144.2)">D</text>
<text x="223.5" y="146.9">Q1</text>
<text x="223.5" y="149.5">PMOS</text>
<text x="25.1" y="152">ER_OLEDM0.91_1x-I2C</text>
<text x="59.3" y="153.3">SCL</text>
<text x="110.5" y="153.3">C8</text>
<text x="110.5" y="155.8">C100n</text>
<text x="128.3" y="150.7">R100k</text>
<text x="155.8" y="153.3">SW_Push</text>
<text x="158" y="150.7">SW1</text>
<text x="190.1" y="154.2" transform="rotate(-90 190.1 154.2)">VDD</text>
<text x="219.5" y="151.8" transform="rotate(-90 219.5 151.8)">S</text>
<text x="56.7" y="157" transform="rotate(-90 56.7 157)">VCC</text>
<text x="70.7" y="161.9">R15</text>
<text x="83.8" y="159.6">+3.3V</text>
<text x="144.5" y="158.3">GND</text>
<text x="177" y="160.9">DELAY/M_DRV</text>
<text x="177" y="158.3">EN/ONE_SHOT</text>
<text x="193.6" y="160.9">DONE</text>
<text x="195.1" y="158.3">DRV</text>
<text x="216.8" y="156.3">R7R100k</text>
<text x="233.7" y="158.3">+BATT</text>
<text x="70.6" y="163.9">R4.7k</text>
<text x="104.6" y="166">GND</text>
<text x="123.7" y="162.2">GND</text>
<text x="169.2" y="162.9">+BATT</text>
<text x="190.1" y="167.1" transform="rotate(-90 190.1 167.1)">GND</text>
<text x="52.9" y="169.8">+3.3V</text>
<text x="259.1" y="169.8">H1</text>
<text x="259.1" y="172.3">MountingHole</text>
<text x="270.8" y="169.8">H2</text>
<text x="270.8" y="172.4">MountingHole</text>
<text x="281.9" y="169.8">H3</text>
<text x="281.9" y="172.3">MountingHole</text>
<text x="293.7" y="169.7">H4</text>
<text x="293.7" y="172.2">MountingHole</text>
<text x="187.2" y="179.9">GND</text>
<text x="39.5" y="184.3">C11</text>
<text x="108.6" y="184.5">Conn_01x02_Socket</text>
<text x="110.1" y="181.5">J2</text>
<text x="23.9" y="187.6">GND</text>
<text x="39.3" y="186.3">C100n</text>
<text x="66.5" y="191.4">SW2</text>
<text x="122.7" y="190.1">+BATT</text>
<text x="123.2" y="187.6">GND</text>
<text x="307.8" y="191.4">GND</text>
<text x="315.5" y="191.4">GND</text>
<text x="22" y="192.6">+3.3V</text>
<text x="40.7" y="195.4">R10k</text>
<text x="40.7" y="193.6">R18</text>
<text x="58.1" y="193.9">RotaryEncoder_Switch</text>
<text x="179.6" y="194.7">GND</text>
<text x="191" y="194.7">GND</text>
<text x="201.8" y="194.7">+3.3V</text>
<text x="23.9" y="201.5">GND</text>
<text x="178.6" y="202.3">C13</text>
<text x="191.8" y="202.3">C6</text>
<text x="22" y="207.9">+3.3V</text>
<text x="42.2" y="208.9">R17</text>
<text x="86.4" y="204.1">GND</text>
<text x="124.5" y="209.1">BZ1</text>
<text x="178.1" y="204.3">C10u</text>
<text x="188.2" y="204.1">C100n</text>
<text x="202.8" y="205.3">U1</text>
<text x="202.8" y="207.9">ESP32-S3-WROOM-1</text>
<text x="268.2" y="206.9">VBUS</text>
<text x="272.2" y="209.1">U8</text>
<text x="300.7" y="207.9">SBU1</text>
<text x="300.7" y="205.3">SBU2</text>
<text x="310.7" y="207" transform="rotate(-90 310.7 207)">GND</text>
<text x="318.4" y="209.7" transform="rotate(-90 318.4 209.7)">SHIELD</text>
<text x="23.9" y="213">GND</text>
<text x="40.7" y="214.7">C12</text>
<text x="42.2" y="210.7">R10k</text>
<text x="107.7" y="213">GND</text>
<text x="124.5" y="211.7">Piezo</text>
<text x="141.6" y="213">+3.3V</text>
<text x="149.9" y="211.9">R10k</text>
<text x="151.8" y="210.2">R8</text>
<text x="174.9" y="214.2">R9</text>
<text x="188.5" y="213">EN</text>
<text x="201.5" y="213.8" transform="rotate(-90 201.5 213.8)">3V3</text>
<text x="207.7" y="215.5">RXD0</text>
<text x="208" y="213">TXD0</text>
<text x="272.2" y="211.7">USBLC6-2SC6</text>
<text x="300.7" y="215.5">D+</text>
<text x="40.8" y="216.5">C100n</text>
<text x="144" y="216.8">GND</text>
<text x="155.8" y="221.8">C1u</text>
<text x="156.1" y="220.1">C7</text>
<text x="167.2" y="216.3">+3.3V</text>
<text x="174.8" y="216">R10k</text>
<text x="188.5" y="218">IO0</text>
<text x="188.5" y="220.6">IO1</text>
<text x="208.3" y="218">IO17</text>
<text x="208.3" y="220.6">IO18</text>
<text x="300.7" y="218">D+</text>
<text x="300.7" y="220.6">D-</text>
<text x="188.5" y="225.7">IO3</text>
<text x="188.5" y="223.1">IO2</text>
<text x="205" y="223.1">USB_D-</text>
<text x="205" y="225.7">USB_D+</text>
<text x="276.1" y="225.9">GND</text>
<text x="282.9" y="226.2">R1 R5.1k</text>
<text x="300.7" y="223.1">D-</text>
<text x="30.5" y="231.2">TP1</text>
<text x="30.5" y="233.8">TestPoint</text>
<text x="45.7" y="231.2">TP2</text>
<text x="45.7" y="233.8">TestPoint</text>
<text x="62.2" y="231.2">TP3</text>
<text x="62.2" y="233.8">TestPoint</text>
<text x="77.5" y="231.2">TP4</text>
<text x="77.5" y="233.8">TestPoint</text>
<text x="188.5" y="228.2">IO4</text>
<text x="188.5" y="230.7">IO5</text>
<text x="188.5" y="233.3">IO6</text>
<text x="208.3" y="228.2">IO21</text>
<text x="208.3" y="230.7">IO35</text>
<text x="208.3" y="233.3">IO36</text>
<text x="268" y="229.2">GND</text>
<text x="276.8" y="233.3">GND</text>
<text x="283.1" y="233">R2R5.1k</text>
<text x="300.7" y="230.7">CC1</text>
<text x="300.7" y="228.2">CC2</text>
<text x="128.3" y="234.5">LS1</text>
<text x="128.3" y="237.1">Speaker</text>
<text x="188.5" y="235.8">IO7</text>
<text x="188.5" y="238.4">IO8</text>
<text x="208.3" y="235.8">IO37</text>
<text x="208.3" y="238.4">IO38</text>
<text x="276.6" y="237.8">VBUS</text>
<text x="300.7" y="235.8">VBUS</text>
<text x="24.7" y="242.2">+3.3V</text>
<text x="30.5" y="243.9">TP5</text>
<text x="39.9" y="242.2">+BATT</text>
<text x="45.7" y="243.9">TP6</text>
<text x="57.1" y="242.2">VBUS</text>
<text x="62.2" y="243.9">TP7</text>
<text x="72.9" y="242.2">GND</text>
<text x="77.5" y="243.9">TP8</text>
<text x="188.5" y="240.9">IO9</text>
<text x="188.5" y="243.4">IO10</text>
<text x="188.5" y="246">IO11</text>
<text x="208.3" y="240.9">IO39</text>
<text x="208.3" y="243.4">IO40</text>
<text x="208.3" y="246">IO41</text>
<text x="299.5" y="240.4">J1</text>
<text x="299.5" y="242.7">USB_C_Receptacle_USB2.0_16P</text>
<text x="30.5" y="246.5">TestPoint</text>
<text x="45.7" y="246.5">TestPoint</text>
<text x="62.2" y="246.5">TestPoint</text>
<text x="77.5" y="246.5">TestPoint</text>
<text x="116.1" y="251.1">SW3</text>
<text x="188.5" y="248.5">IO12</text>
<text x="188.5" y="251.1">IO13</text>
<text x="208.3" y="251.1">IO45</text>
<text x="208.3" y="248.5">IO42</text>
<text x="219.3" y="246.7">R10k</text>
<text x="219.3" y="248.8">R10</text>
<text x="226.1" y="249">GND</text>
<text x="230.2" y="251.6">R10k</text>
<text x="230.2" y="249.8">R11</text>
<text x="30.5" y="257.9">TP9</text>
<text x="45.7" y="257.9">TP10</text>
<text x="111.1" y="253.6">FLASH_BUTTON</text>
<text x="188.5" y="256.1">IO15</text>
<text x="188.5" y="253.6">IO14</text>
<text x="208.3" y="253.6">IO46</text>
<text x="208.3" y="256.1">IO47</text>
<text x="240.3" y="253.8">GND</text>
<text x="30.5" y="260.5">TestPoint</text>
<text x="45.7" y="260.5">TestPoint</text>
<text x="103.7" y="259.8" transform="rotate(-90 103.7 259.8)">GND</text>
<text x="111.1" y="263.8">RESET_BUTTON</text>
<text x="116.1" y="261.2">SW4</text>
<text x="188.5" y="258.7">IO16</text>
<text x="201.5" y="259.8" transform="rotate(-90 201.5 259.8)">GND</text>
<text x="208.3" y="258.7">IO48</text>
<text x="202.4" y="268.1">GND</text>
<text x="103.7" y="270.3" transform="rotate(-90 103.7 270.3)">GND</text>
</g>
<g font-size="1.3" fill="#0f0f0f">
<text x="35.6" y="46.6">I2S_DIN</text>
<text x="76.2" y="46.6">SPEAKER_OUT+</text>
<text x="35.6" y="49.2">I2S_BCLK</text>
<text x="35.6" y="51.7">I2S_LRCLK</text>
<text x="76.2" y="49.2">SPEAKER_OUT-</text>
<text x="124.5" y="100">VBAT_SW</text>
<text x="24.1" y="105.1">VBAT_SW</text>
<text x="24.1" y="102.5">VBAT_SW</text>
<text x="219.7" y="138.1">VBAT_SW</text>
<text x="77.5" y="147">I2C_SDA_OLED</text>
<text x="106.7" y="149.5">BATT_SENSE</text>
<text x="77.5" y="152.1">I2C_SCL_OLED</text>
<text x="208.3" y="159.7">POWER_DONE</text>
<text x="168.9" y="169.8">BTN_KEYCAP</text>
<text x="31.7" y="197.8">ENC_A</text>
<text x="82.5" y="197.8">ENC_SW</text>
<text x="31.7" y="202.9">ENC_B</text>
<text x="111.8" y="206.7">PIEZO</text>
<text x="149.9" y="206.7">EN</text>
<text x="256.5" y="215.6">USB_D+</text>
<text x="170.2" y="220.6">FLASH</text>
<text x="222.2" y="216.8">I2S_LRCLK</text>
<text x="222.2" y="221.9">USB_D-</text>
<text x="256.5" y="218.1">USB_D-</text>
<text x="168.9" y="227">ENC_SW</text>
<text x="168.9" y="224.4">BATT_SENSE</text>
<text x="222.2" y="224.4">USB_D+</text>
<text x="104.1" y="233.3">SPEAKER_OUT+1</text>
<text x="168.9" y="232.1">ENC_A</text>
<text x="168.9" y="229.5">BTN_KEYCAP</text>
<text x="104.1" y="235.9">SPEAKER_OUT-2</text>
<text x="168.9" y="239.7">I2C_SCL_OLED</text>
<text x="168.9" y="234.6">ENC_B</text>
<text x="168.9" y="237.1">I2C_SDA_OLED</text>
<text x="168.9" y="244.8">PIEZO</text>
<text x="168.9" y="242.2">POWER_DONE</text>
<text x="27.9" y="252.4">I2S_BCLK</text>
<text x="43.2" y="252.4">I2S_DIN</text>
<text x="59.7" y="252.4">I2S_LRCLK</text>
<text x="74.9" y="252.4">I2C_SCL_OLED</text>
<text x="130.8" y="257.5">FLASH</text>
<text x="168.9" y="257.5">I2S_BCLK</text>
<text x="168.9" y="254.9">I2S_DIN</text>
<text x="27.9" y="266.4">I2C_SDA_OLED</text>
<text x="43.2" y="266.4">BATT_SENSE</text>
<text x="130.8" y="267.6">EN</text>
</g>
<g font-size="1.3" fill="#a90000">
<text x="47.6" y="46.7">1</text>
<text x="59.4" y="43.9" transform="rotate(-90 59.4 43.9)">7</text>
<text x="70.4" y="46.7">9</text>
<text x="46.9" y="51.8">14</text>
<text x="46.9" y="49.3">16</text>
<text x="69.8" y="49.3">10</text>
<text x="47.6" y="59.4">2</text>
<text x="47.6" y="56.9">4</text>
<text x="56.9" y="66.7" transform="rotate(-90 56.9 66.7)">3</text>
<text x="62" y="67.4" transform="rotate(-90 62 67.4)">17</text>
<text x="196.6" y="70.6" transform="rotate(-90 196.6 70.6)">3</text>
<text x="199.1" y="70.6" transform="rotate(-90 199.1 70.6)">9</text>
<text x="187.3" y="81">1</text>
<text x="187.3" y="78.5">2</text>
<text x="205" y="78.5">6</text>
<text x="205" y="81">7</text>
<text x="187.3" y="86.1">5</text>
<text x="205" y="86.1">8</text>
<text x="196.6" y="93.4" transform="rotate(-90 196.6 93.4)">4</text>
<text x="51.4" y="102.6">1</text>
<text x="51.4" y="105.2">3</text>
<text x="64.1" y="102.6">5</text>
<text x="58.2" y="112.5" transform="rotate(-90 58.2 112.5)">2</text>
<text x="55.6" y="141.7" transform="rotate(-90 55.6 141.7)">1</text>
<text x="64.1" y="147.1">4</text>
<text x="189" y="149.3" transform="rotate(-90 189 149.3)">1</text>
<text x="64.1" y="152.1">3</text>
<text x="55.6" y="159.5" transform="rotate(-90 55.6 159.5)">2</text>
<text x="174.6" y="159.8">3</text>
<text x="174.6" y="157.2">6</text>
<text x="200" y="159.8">4</text>
<text x="200" y="157.2">5</text>
<text x="189" y="169.6" transform="rotate(-90 189 169.6)">2</text>
<text x="111.7" y="189">1</text>
<text x="111.7" y="186.4">2</text>
<text x="61.6" y="197.9">A</text>
<text x="73.6" y="197.9">S1</text>
<text x="61.5" y="202.9">B</text>
<text x="61.5" y="200.4">C</text>
<text x="73.6" y="202.9">S2</text>
<text x="309.6" y="200.6" transform="rotate(-90 309.6 200.6)">A1</text>
<text x="317.2" y="200.8" transform="rotate(-90 317.2 200.8)">SH</text>
<text x="118.7" y="206.8">1</text>
<text x="200.4" y="209" transform="rotate(-90 200.4 209)">2</text>
<text x="295.8" y="204.2">B8</text>
<text x="295.9" y="206.8">A8</text>
<text x="118.7" y="211.8">2</text>
<text x="186" y="211.8">3</text>
<text x="213.3" y="214.4">36</text>
<text x="213.3" y="211.8">37</text>
<text x="266" y="215.6">1</text>
<text x="270.3" y="212.8" transform="rotate(-90 270.3 212.8)">5</text>
<text x="273.6" y="215.6">6</text>
<text x="295.8" y="214.4">B6</text>
<text x="185.4" y="216.9">27</text>
<text x="185.4" y="222">38</text>
<text x="185.4" y="219.5">39</text>
<text x="213.3" y="216.9">10</text>
<text x="213.3" y="219.5">11</text>
<text x="213.3" y="222">13</text>
<text x="266" y="218.2">3</text>
<text x="273.6" y="218.2">4</text>
<text x="295.8" y="219.5">B7</text>
<text x="295.9" y="216.9">A6</text>
<text x="295.9" y="222">A7</text>
<text x="185.4" y="224.5">15</text>
<text x="186" y="227.1">4</text>
<text x="213.3" y="224.5">14</text>
<text x="213.3" y="227.1">23</text>
<text x="270.3" y="223" transform="rotate(-90 270.3 223)">2</text>
<text x="295.8" y="227.1">B5</text>
<text x="186" y="229.6">5</text>
<text x="186" y="232.2">6</text>
<text x="213.3" y="229.6">28</text>
<text x="213.3" y="232.2">29</text>
<text x="295.9" y="229.6">A5</text>
<text x="185.4" y="237.2">12</text>
<text x="185.4" y="239.8">17</text>
<text x="186" y="234.7">7</text>
<text x="213.3" y="234.7">30</text>
<text x="213.3" y="237.2">31</text>
<text x="213.3" y="239.8">32</text>
<text x="295.9" y="234.7">A4</text>
<text x="185.4" y="242.3">18</text>
<text x="185.4" y="244.9">19</text>
<text x="213.3" y="242.3">33</text>
<text x="213.3" y="244.9">34</text>
<text x="185.4" y="247.4">20</text>
<text x="185.4" y="249.9">21</text>
<text x="213.3" y="249.9">26</text>
<text x="213.3" y="247.4">35</text>
<text x="185.4" y="252.5">22</text>
<text x="186" y="255">8</text>
<text x="186" y="257.6">9</text>
<text x="213.3" y="252.5">16</text>
<text x="213.3" y="255">24</text>
<text x="213.3" y="257.6">25</text>
<text x="200.4" y="262.3" transform="rotate(-90 200.4 262.3)">1</text>
</g>
<text font-size=".8" fill="#006464" x="197.9" y="89.6" transform="rotate(-90 197.9 89.6)">CC</text>
</svg>
